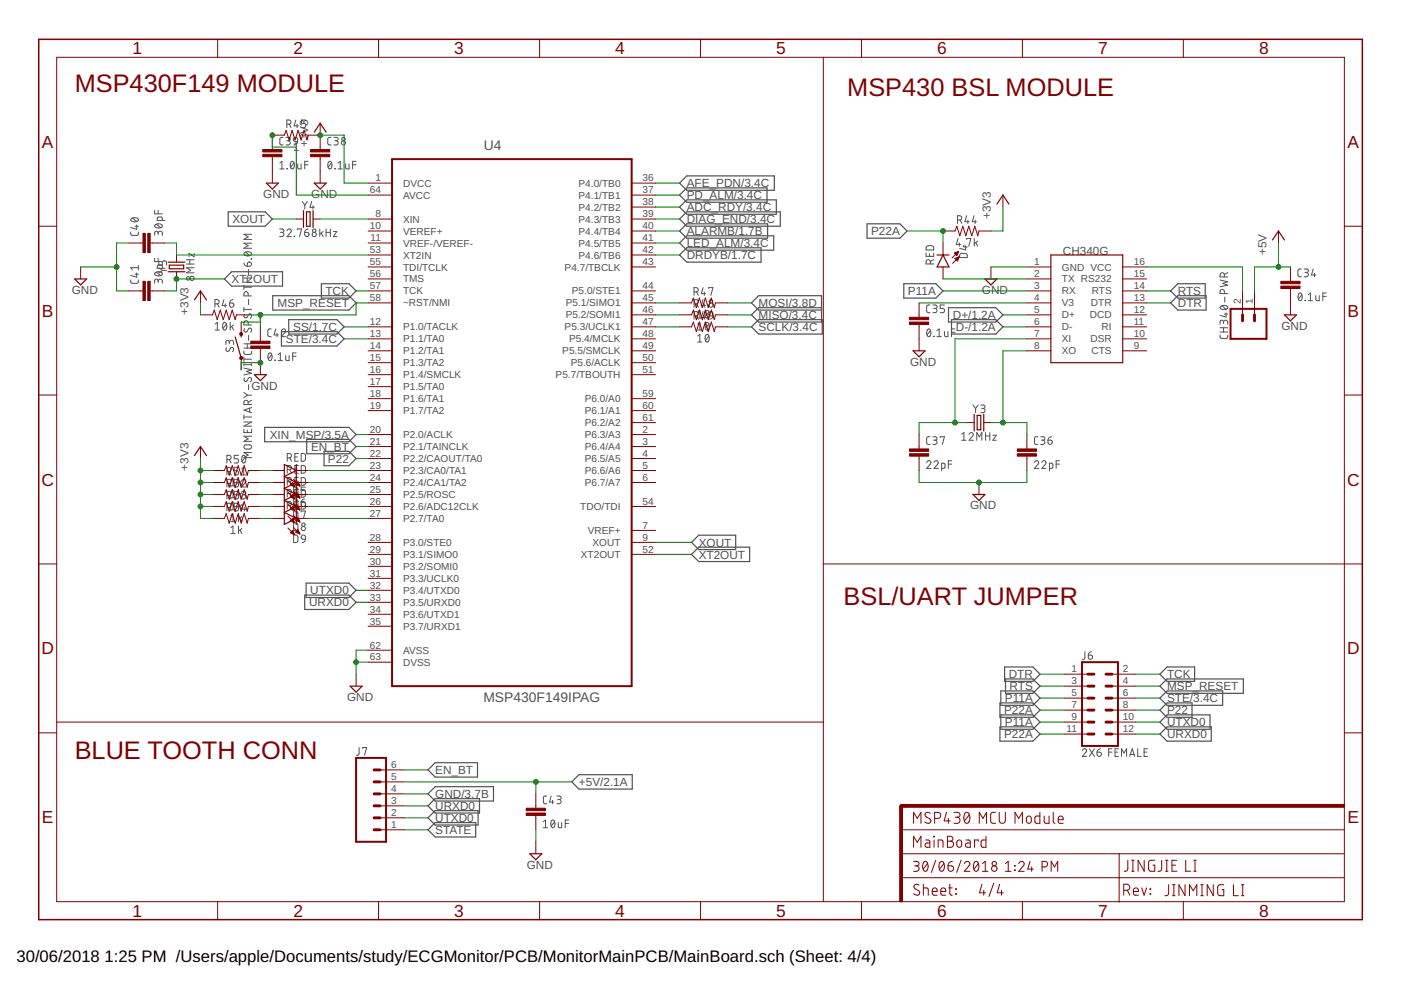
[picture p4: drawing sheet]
<svg xmlns="http://www.w3.org/2000/svg" width="297mm" height="210mm" viewBox="0 0 297 210" stroke-linecap="round" stroke-linejoin="round" font-family="sans-serif">
<g fill="none" stroke="#505050" stroke-width=".21">
<path d="M59.3 35.8h.9M59.3 34.6l.5-.4v1.6M60 29.1h-.4l-.3 .4 .1 1 .2 .2h.4M60.6 29.1h.6a.36 .36 0 0 1 .4 .4 .36 .36 0 0 1-.4 .3h-.4M60.8 26.3h.5a.44 .44 0 0 0 .4-.4 .44 .44 0 0 0-.4-.5h-.5v1.7M60.8 35.7l.1 .1zM61.1 29.8a.44 .44 0 0 1 .5 .5 .44 .44 0 0 1-.5 .4h-.5M61.3 26.3l.4 .8M61.7 34.3l.3-.1a.95 .95 0 0 1 0 1.6 1 1 0 0 1-.3-1.5zM62.3 29.3l.4-.2 .3 .2 .1 .7-.8-.1-.1-.3zM62.3 34.6l-.7 .9M62.4 30.6l.4-.3v1.6"/>
<path d="M62.4 31.9h.9M62.7 25.4l-.3 1.3h.9M63 26.3v.8M63.1 30l-.3 .6-.4 .1M63.1 34.7v1l.3 .1h.4v-1.1M64.6 34.9h.7M64.8 25.4h-.9v.8h.6a.46 .46 0 0 1 .3 .4 .46 .46 0 0 1-.3 .5h-.6M65.3 34.2h-.7v1.6M69.7 34.3l.2-.1a.93 .93 0 0 1 0 1.6 1.02 1.02 0 0 1-.2-1.5zM70.2 29.1h-.5l-.2 .4v1l.2 .2h.5M70.3 34.6l-.7 .9M70.8 29.1h.5a.36 .36 0 0 1 .4 .4 .36 .36 0 0 1-.4 .3h-.3"/>
<path d="M71 35.7l.1 .1zM71.2 29.8a.44 .44 0 0 1 .5 .5 .44 .44 0 0 1-.5 .4h-.4M71.7 35.8h.9M71.7 34.6l.4-.4v1.6M73.3 34.7v1l.3 .1h.4v-1.1M74.8 34.9h.7M75.5 34.2h-.7v1.6M27.7 49.2v.5l.4 .2h1l.2-.2v-.5M27.7 59.4v.5l.4 .2 1-.1 .2-.1v-.5M27.8 46.4a1.02 1.02 0 0 1 1.5 .2 .95 .95 0 0 1-1.6 0zM28.1 46.2l.9 .7M28.6 48h.7"/>
<path d="M28.6 58.1h.7M29 47.7v.9l-1.3-.4M29 57.9v.9l-1.3-.4M29.3 56.7h-1.6l.4 .5M29.3 56.3v.9M32.8 44.6v.7h1.6M32.8 54.8v.7h1.6M32.9 47.6a1.02 1.02 0 0 1 1.5 .3 .97 .97 0 0 1-1.6 0zM32.9 57.8a1.02 1.02 0 0 1 1.5 .3 .97 .97 0 0 1-1.6 0zM33.1 47.5l1 .8M33.1 57.7l1 .7M33.5 49.5a.44 .44 0 0 1 .5-.5 .44 .44 0 0 1 .4 .5v.4"/>
<path d="M33.5 49.7v-.3a.37 .37 0 0 0-.3-.4 .37 .37 0 0 0-.4 .4v.5M33.5 59.6a.44 .44 0 0 1 .5-.4 .44 .44 0 0 1 .4 .4v.5M33.5 59.9v-.4a.37 .37 0 0 0-.3-.3 .37 .37 0 0 0-.4 .3v.6M33.5 44.6v.7M33.5 54.8v.7M33.7 55.3v.9h.7v-.5a.45 .45 0 0 1 .5-.4 .45 .45 0 0 1 .4 .4v.5M33.7 56.8l.8 .5M34.4 46.7v-.5l-.2-.2h-.6l-.2 .2-.1 .5h1.7M34.4 56.9v-.6l-.2-.1h-.6l-.2 .1-.1 .6h1.7M34.5 57.3l-.8 .6M34.5 57.3h.8M39.5 56h1.6"/>
<path d="M39.5 55.1h1.6M40.2 55.1v.9M41.1 56.8h-1.6l.9 .5-.9 .5h1.6M41.1 53.7v.7l-1-.7v.7M51.7 55.7l.3 .6 .4 .2M51.7 59.8h1.6M51.7 58.9h1.6M51.8 53.6a1.02 1.02 0 0 1 1.5 .2 .97 .97 0 0 1-1.6 0zM52.1 53.5l.9 .7M52.4 58.9v.9M52.5 55.7a.46 .46 0 0 1 .8 .1 .46 .46 0 0 1-.4 .7h-.5zM52.7 57.1v1.1"/>
<path d="M53.3 54.9h.1M53.3 51.6h-1.6l.9 .5-.9 .5h1.6M53.3 49.7h-1.6l.9 .5-.9 .6h1.6M59.3 48.5h.5a.37 .37 0 0 1 .4 .4 .37 .37 0 0 1-.4 .4h-.3M59.8 49.3a.44 .44 0 0 1 .4 .4 .44 .44 0 0 1-.4 .5h-.5M60.9 48.9a.44 .44 0 0 1 .6-.3 .44 .44 0 0 1 .1 .7l-.7 .9h.9M62.4 50.1v.1zM63 48.7v-.2h.9l-.4 1.7M64.1 42.7l.5 .8M64.6 49.3h.6a.45 .45 0 0 1 .3 .5 .45 .45 0 0 1-.5 .4 .45 .45 0 0 1-.4-.5zM64.6 43.5v.8M65.2 42.7l-.6 .8"/>
<path d="M65.3 48.5l-.4 .2-.3 .6M66.1 42.7l-.4 1.3h.9M66.4 43.6v.7M67.8 48.5v1.7M68.1 49.4l.4 .8M68.5 49.1l-.7 .5M69.1 49.3h.9M69.1 48.5v1.7M70 48.5v1.7M70.7 49.1h.7l-.7 1.1h.7M196.3 53.6v.8h1.7v-.8M196.5 52.2l.3-.1h.9l.2 .3 .1 .6h-1.7z"/>
<path d="M197.1 53.8v.6M197.3 56v-.5a.46 .46 0 0 0-.5-.4 .46 .46 0 0 0-.5 .4v.5h1.7M198 55.1l-.7 .3M203 46.7h.5a.46 .46 0 0 0 .4-.5 .46 .46 0 0 0-.4-.5h-.5v1.7M203.1 50.6l-.3 1.2h.9M203.4 51.5v.7M203.6 46.7l.3 .7M203.6 53.8l1.2-.1 .2 .3 .1 .6h-1.6zM204.3 52.1l.1 .1zM204.4 52.4h.7M204.7 52.1v.9l-1.2-.4M204.9 45.7l-.3 1.3h.9"/>
<path d="M205 50.8v-.2h.8l-.4 1.6M205.2 46.7v.7M206.5 45.7l-.4 1.3h.9M206.6 50.6v1.6M206.8 46.7v.7M206.9 51.4l.4 .8M207.3 51.1l-.7 .6M258.7 59.4l1.6 .3-1.1 .4 1.1 .4-1.6 .3M259.6 58.7v-.4a.46 .46 0 0 0-.5-.5 .46 .46 0 0 0-.4 .5v.4h1.6M260.3 57.8l-.7 .4M275.9 57l-.5 .1-.2 .3v1.1l.2 .2h.5M276.5 57h.6a.36 .36 0 0 1 .3 .4 .36 .36 0 0 1-.3 .4h-.4"/>
<path d="M276.9 57.8a.46 .46 0 0 1 .5 .4 .46 .46 0 0 1-.5 .5h-.4M278.4 57l-.3 1.3h.9M278.7 58v.7M45.6 64.4h.4a.46 .46 0 0 0 .5-.4 .46 .46 0 0 0-.5-.5h-.4v1.7M45.6 68.7l.5-.4v1.7M45.6 70h.9M46.1 64.4l.4 .8M47.4 68.5l.2-.2a.97 .97 0 0 1 0 1.7 1.02 1.02 0 0 1-.2-1.5zM47.5 63.5l-.4 1.3h.9M47.8 64.4v.8M48 68.7l-.7 .9M48 73.7l-.1 .2a.38 .38 0 0 0 .2 .6 .38 .38 0 0 0 .5-.2l.3-.5a.41 .41 0 0 1 .6 0 .41 .41 0 0 1-.1 .6l-.1 .2"/>
<path d="M48.6 72.6a.46 .46 0 0 1 .5-.4 .46 .46 0 0 1 .4 .4v.4M48.6 72.9v-.4a.36 .36 0 0 0-.3-.3 .36 .36 0 0 0-.4 .3v.5M48.7 64.2h.5a.45 .45 0 0 1 .4 .5 .45 .45 0 0 1-.5 .4 .45 .45 0 0 1-.4-.4zM48.8 68.3v1.7M49.1 69.2l.4 .8M49.4 63.5l-.6 .3-.1 .4M49.5 68.9l-.7 .5M51.7 74.4l.1 .6 .3 .2 1-.1 .2-.1v-.6M51.7 60.5v.9M51.7 65.2v.8M51.7 75.7v.9M51.7 77.1v.4"/>
<path d="M51.7 78l1.6 .4-1 .4 1 .3-1.6 .4M51.7 77.3h1.6M51.7 76.2h1.6M51.7 73.8h1.6M51.7 72.9h1.6M51.7 65.6h1.6M51.7 60.9h1.6M51.9 69.7l-.1 .1a.38 .38 0 0 0 .1 .6 .38 .38 0 0 0 .5-.1l.3-.6a.44 .44 0 0 1 .7 .1 .44 .44 0 0 1-.3 .7M51.9 66.6l-.1 .2a.38 .38 0 0 0 .1 .5 .38 .38 0 0 0 .5-.1l.3-.5a.4 .4 0 0 1 .6 0 .4 .4 0 0 1-.1 .6l-.1 .2M52.4 72.9v.9M52.6 68.9v-.5a.46 .46 0 0 0-.4-.4 .46 .46 0 0 0-.5 .4v.5h1.6M52.6 62.7v-.4a.46 .46 0 0 0-.4-.5 .46 .46 0 0 0-.5 .5v.4h1.6"/>
<path d="M52.7 63.5v1.1M52.7 71.1v1.1M53.3 77.1v.4M57 74.9l.1-.1a.8 .8 0 0 1 .7 .6 .8 .8 0 0 1-.2 .8l-.2 .2a.8 .8 0 0 1-.7-.5 .8 .8 0 0 1 .2-.8zM57.5 69.7l-.5 .1-.2 .3v1l.2 .3h.5M57.6 75.2l-.7 .9M58.3 76.4l.1 .1zM58.5 69.7l-.4 1.3h.9M58.7 70.7v.7M59 76.5h.9M59 75.2l.4-.4v1.7M59.7 70.1a.44 .44 0 0 1 .6-.3 .44 .44 0 0 1 .1 .7l-.7 .9h.9"/>
<path d="M60.6 75.4v.9l.3 .2h.4v-1.1M62.1 75.5h.7M62.8 74.8h-.7v1.7M147.2 61.9h.4a.46 .46 0 0 0 .5-.5 .46 .46 0 0 0-.5-.4h-.4v1.6M147.2 64.4h.4a.46 .46 0 0 0 .5-.4 .46 .46 0 0 0-.5-.5h-.4v1.7M147.2 67h.4a.46 .46 0 0 0 .5-.5 .46 .46 0 0 0-.5-.4h-.4v1.6M147.7 61.9l.4 .7M147.7 64.4l.4 .8M147.7 67l.4 .7M147.9 70h.9M147.9 66.2l.5-.4v1.6M147.9 68.7l.5-.4v1.7"/>
<path d="M147.9 71.2l.5-.3v1.6M147.9 67.4h.9M147.9 72.5h.9M149.1 63.5l-.4 1.3h.9M149.1 61l-.4 1.3h.9M149.1 66.1l-.4 1.2h.9M149.3 61.9v.7M149.3 64.4v.8M149.3 67v.7M149.7 65.9l.2-.1a.97 .97 0 0 1 0 1.6 1.02 1.02 0 0 1-.2-1.5zM149.7 68.5l.2-.2a.97 .97 0 0 1 0 1.7 1.02 1.02 0 0 1-.2-1.5zM149.7 71l.2-.1a.97 .97 0 0 1 0 1.6 1.02 1.02 0 0 1-.2-1.5z"/>
<path d="M150.3 61.2v-.2h.9l-.5 1.6M150.3 66.2l-.7 .9M150.3 68.7l-.7 .9M150.3 71.2l-.7 1M150.4 66.2l.3-.1 .3 .1 .2 .8-.8-.1-.1-.4zM151.2 67l-.2 .4-.5 .3M196.7 69.8l.2-.1a.95 .95 0 0 1 0 1.7 1.04 1.04 0 0 1-.2-1.6zM197.2 64.7h-.5l-.2 .3v1.1l.2 .2h.5M197.3 70.1l-.7 .9M197.8 64.7h.5a.36 .36 0 0 1 .4 .3 .36 .36 0 0 1-.4 .4h-.3M198 71.3l.1 .1zM198.2 65.4a.46 .46 0 0 1 .5 .4 .46 .46 0 0 1-.5 .5h-.4"/>
<path d="M198.6 71.4h1M198.6 70.1l.5-.4v1.7M200.2 64.7h-.9v.7h.6a.46 .46 0 0 1 .3 .4 .46 .46 0 0 1-.3 .5h-.6M200.3 70.3v.9l.2 .2h.5v-1.1M201.7 70.5h.8M202.5 69.7h-.8v1.7M258.7 71l.1 .6 .3 .2 1-.1 .2-.2v-.5M258.7 70.4h1.6M258.7 69.5h1.6M258.8 65a1 1 0 0 1 1.5 .2 .97 .97 0 0 1-1.6 0zM259.1 64.8l.8 .8M259.4 68.3a.44 .44 0 0 1 .5-.4 .44 .44 0 0 1 .4 .4v.5"/>
<path d="M259.4 68.6v-.4a.37 .37 0 0 0-.4-.3 .37 .37 0 0 0-.3 .3v.6M259.4 69.5v.9M259.6 62.3v-.5a.46 .46 0 0 0-.5-.5 .46 .46 0 0 0-.4 .5v.5h1.6M259.6 66.6h.7M259.7 63v1.1M259.9 66.3v.9l-1.2-.3M275.4 62.2l.3-.1a.97 .97 0 0 1 0 1.7 1.02 1.02 0 0 1-.3-1.6zM276 62.5l-.7 .9M276.7 63.7l.1 .1zM277.4 63.8h.9M277.4 62.5l.4-.4v1.7M279 62.7v.9l.3 .2h.4v-1.1"/>
<path d="M280.5 62.8h.7M281.2 62.1h-.7v1.7M48.1 97.5h.5a.46 .46 0 0 0 .4-.5 .46 .46 0 0 0-.4-.5h-.5v1.7M48.1 100h.5a.44 .44 0 0 0 .4-.5 .44 .44 0 0 0-.4-.4h-.5v1.6M48.6 97.5l.4 .7M48.6 100l.4 .7M50.6 96.5h-.9v.8h.5a.46 .46 0 0 1 .4 .4 .46 .46 0 0 1-.4 .5h-.5M50.6 99.1h-.9v.7h.5a.46 .46 0 0 1 .4 .5 .46 .46 0 0 1-.4 .4h-.5M51.2 99.4l.5-.3v1.6M51.4 96.6h.1a.8 .8 0 0 1 .7 .5 .8 .8 0 0 1-.2 .8l-.3 .3a1.06 1.06 0 0 1-.3-1.6zM51.7 91v.7h1.6v-.7M51.7 87.9v1"/>
<path d="M51.7 89.5h1.6l-1.6 .9h1.6M51.7 88.4h1.6M51.7 83.2l.8 .6M51.8 94.4l1.1-.1a.44 .44 0 0 1 .4 .5 .44 .44 0 0 1-.4 .4l-1.1-.1-.1-.3zM51.9 80.1l-.2 .4 .4 .4 .2-.1 .4-.6a.38 .38 0 0 1 .5-.1 .38 .38 0 0 1 .1 .5l-.2 .3M52 96.9l-.7 .9M52.4 91.2v.5M52.5 83.8l-.8 .5M52.5 83.8h.8M52.6 85.8v-.5a.46 .46 0 0 0-.4-.4 .46 .46 0 0 0-.5 .4v.5h1.6M52.7 81.6v1.1M52.9 86.6v.8"/>
<path d="M53.3 95.9h-1.6l.9 .6-.9 .5h1.6M53.3 92.5h-1.6l.9 .5-.9 .6h1.6M53.3 86.4l-1.6 .6 1.6 .5M53.3 84.9l-.7 .3M60.9 97.1h.5a.46 .46 0 0 0 .4-.5 .46 .46 0 0 0-.4-.4h-.5v1.6M60.9 99.6h.5a.44 .44 0 0 0 .4-.5 .44 .44 0 0 0-.4-.4h-.5v1.6M61.4 97.1l.4 .7M61.4 99.6l.4 .7M62.5 96.9h.6M62.5 99.4h.6M63.2 96.2h-.7v1.6h.7M63.2 98.7h-.7v1.6h.7"/>
<path d="M63.9 96.2h.6l.2 .2 .1 .9-.3 .4-.6 .1zM63.9 98.7h.6l.2 .3 .1 .9-.3 .4h-.6zM196.5 98a.44 .44 0 0 1 .6-.3 .44 .44 0 0 1 .1 .7l-.7 .9h.9M197.2 92.6h-.5l-.2 .4v1l.3 .2h.4M197.8 92.6h.5a.36 .36 0 0 1 .4 .4 .36 .36 0 0 1-.4 .3h-.3M198 98a.44 .44 0 0 1 .7-.3 .44 .44 0 0 1 .1 .7l-.8 .9h.9M198.2 93.3a.46 .46 0 0 1 .5 .5 .46 .46 0 0 1-.5 .4h-.4M199.3 92.8v-.2h.9l-.4 1.6M199.6 99.3h.6l.1-.2-.1-.8-.6-.1v1.6M201.1 98.4h.7M201.8 97.7h-.7v1.6M203.9 92.1l.5-.4v1.6"/>
<path d="M203.9 93.3h.9M205.5 92.1a.44 .44 0 0 1 .6-.4 .44 .44 0 0 1 .1 .7l-.7 .9h.9M206.3 85.9l.5 .7M206.8 86.6v.9M207.1 93.3v-1.6l.5 .9 .6-.9v1.6M207.4 85.9l-.6 .7M207.9 85.9h.6a.36 .36 0 0 1 .4 .3 .36 .36 0 0 1-.4 .4h-.4M208.4 86.6a.46 .46 0 0 1 .5 .4 .46 .46 0 0 1-.5 .5h-.5M209 91.7v1.6M209 92.4h.9M209.9 91.7v1.6M210.5 92.3h.7l-.7 1h.7"/>
<path d="M219.3 98a.44 .44 0 0 1 .7-.3 .44 .44 0 0 1 .1 .7l-.8 .9h.9M220 92.6h-.5l-.2 .4 .1 1 .1 .2h.5M220.6 92.6h.6a.36 .36 0 0 1 .3 .4 .36 .36 0 0 1-.3 .3h-.4M220.9 98a.44 .44 0 0 1 .6-.3 .44 .44 0 0 1 .2 .7l-.8 .9h.9M221.1 93.3a.46 .46 0 0 1 .4 .5 .46 .46 0 0 1-.4 .4h-.5M222.2 93.3h.5a.45 .45 0 0 1 .4 .5 .45 .45 0 0 1-.5 .4 .45 .45 0 0 1-.4-.4zM222.5 99.3h.6l.1-.2v-.6l-.1-.2-.6-.1v1.6M222.9 92.6l-.4 .1-.3 .6M223.9 98.4h.7M224.6 97.7h-.7v1.6M48.1 102.5h.5a.44 .44 0 0 0 .4-.4 .44 .44 0 0 0-.4-.5h-.5v1.7M48.1 105.1h.5a.44 .44 0 0 0 .4-.5 .44 .44 0 0 0-.4-.4h-.5v1.6"/>
<path d="M48.1 107.6h.5a.44 .44 0 0 0 .4-.5 .44 .44 0 0 0-.4-.4h-.5v1.6M48.6 102.5l.4 .8M48.6 105.1l.4 .7M48.6 107.6l.4 .7M48.9 101.7l.5-.3v1.6M48.9 104.3l.5-.4v1.6M48.9 106.8l.5-.4v1.7M48.9 109.3l.5-.3v1.6M48.9 111.9l.5-.4v1.6M48.9 103h.9M48.9 105.5h.9M48.9 108.1h.9"/>
<path d="M48.9 110.6h.9M48.9 113.1h.9M50.6 102.9l-.3 .3-.6 .1M50.6 101.6h-.9v.7l.6 .1 .3 .3M50.6 105.4l-.3 .3-.6 .1M50.6 104.2h-.9v.7h.6l.3 .3M50.6 107.9l-.3 .4h-.6M50.6 106.7h-.9v.7h.6l.3 .4M50.6 101.4v1.6M50.6 103.9v1.6M50.6 106.4v1.7M50.6 109v1.6"/>
<path d="M50.6 111.5v1.6M50.9 102.2l.4 .8M50.9 104.8l.4 .7M50.9 107.3l.4 .8M50.9 109.8l.4 .8M50.9 112.4l.4 .7M51.2 102a.44 .44 0 0 1 .7-.4 .44 .44 0 0 1 .1 .7l-.8 1h.9M51.2 104.2h.6a.36 .36 0 0 1 .3 .3 .36 .36 0 0 1-.3 .4h-.4M51.2 100.7h.9M51.3 101.9l-.7 .5M51.3 104.4l-.7 .6M51.3 107l-.7 .5"/>
<path d="M51.3 109.5l-.7 .6M51.3 112.1l-.7 .5M51.6 106.7l-.4 1.2h.9M51.7 104.9a.46 .46 0 0 1 .4 .4 .46 .46 0 0 1-.4 .5h-.5M51.9 107.6v.7M60.9 102.1h.5a.44 .44 0 0 0 .4-.4 .44 .44 0 0 0-.4-.5h-.5v1.7M60.9 104.7h.5a.44 .44 0 0 0 .4-.5 .44 .44 0 0 0-.4-.4h-.5v1.6M60.9 107.2h.5a.44 .44 0 0 0 .4-.4 .44 .44 0 0 0-.4-.5h-.5v1.6M61.4 102.1l.4 .8M61.4 104.7l.4 .7M61.4 107.2l.4 .7M62.3 103.3h.6l.2 .2 .1 .9-.3 .5h-.6z"/>
<path d="M62.3 105.8h.6l.2 .3 .1 .9-.3 .4h-.6zM62.3 108.4h.6l.2 .2 .1 .9-.3 .4-.6 .1zM62.3 110.9h.6l.2 .3 .1 .9-.3 .4h-.6zM62.3 113.4l.6 .1 .2 .2 .1 .9-.3 .4h-.6zM62.5 102h.6M62.5 104.5h.6M62.5 107h.6M63.2 101.2h-.7v1.7h.7M63.2 103.8h-.7v1.6h.7M63.2 106.3h-.7v1.6h.7M63.9 101.2l.6 .1 .2 .2 .1 .9-.3 .4-.6 .1zM63.9 106.3h.6l.2 .3 .1 .9-.3 .4h-.6z"/>
<path d="M63.9 104h.6l.3 .4M63.9 107a.46 .46 0 0 0 .4 .4 .46 .46 0 0 0 .5-.4M63.9 108.5v-.1h.9l-.5 1.6M64 113.6l.3-.2 .3 .2 .2 .7-.8-.1-.1-.3zM64.6 105.8l-.4 .1-.3 .6 .6 .1 .3 .3M64.8 103.3h-.9v2.1h.6l.3-.5-.1-.8-.2-.3h-.6M64.8 104.5l-.3 .4h-.6M64.8 114.3l-.3 .6-.4 .1M230 138.2v1.4l-.5 .2M230.7 138.9h.6a.45 .45 0 0 1 .3 .5 .45 .45 0 0 1-.4 .4 .45 .45 0 0 1-.5-.4zM231.5 138.2l-.6 .3-.2 .4M76.1 158.5v1.4l-.2 .2h-.3"/>
<path d="M76.8 158.7v-.2h.9l-.4 1.6M229.5 159.1a.44 .44 0 0 1 .6-.3 .44 .44 0 0 1 .2 .7l-.8 .9h.9M230.9 158.7l1.2 1.7M232.1 158.7l-1.2 1.7M232.6 159.5h.6a.45 .45 0 0 1 .3 .5 .45 .45 0 0 1-.5 .4 .45 .45 0 0 1-.4-.5zM233.3 158.7l-.4 .2-.3 .6M235.1 159.5h.7M235.8 158.7h-.7v1.7M236.4 159.5h.6M237.1 158.7h-.7v1.7h.7M239.6 160h.9M241.2 158.7v1.7h.7"/>
<path d="M242.6 159.5h.5M243.3 158.7h-.7v1.7h.7M115.2 174.2l.5-.3v1.6M115.2 175.5h.9M115.9 168.8h-.5l-.2 .3v1.1l.2 .2h.5M116.9 168.8l-.4 1.3h.9M117 174l.2-.1a.97 .97 0 0 1 0 1.6 1.03 1.03 0 0 1-.2-1.5zM117.1 169.7v.7M117.6 174.2l-.7 .9M118.1 168.8h.5a.36 .36 0 0 1 .4 .3 .36 .36 0 0 1-.4 .4h-.3M118.4 174.4v.9l.2 .2h.5v-1.1M118.5 169.5a.46 .46 0 0 1 .5 .5 .46 .46 0 0 1-.5 .4h-.4"/>
<path d="M119.8 174.6h.8M120.6 173.9h-.8v1.6M237.8 160.4v-1.7l.5 1 .6-1v1.7M239.5 160.4l.6-1.7 .5 1.7"/>
<circle cx="72.8" cy="30.3" r=".45"/>
<circle cx="72.8" cy="29.5" r=".36"/>
<circle cx="39.9" cy="59" r=".36"/>
<circle cx="40.7" cy="59" r=".46"/>
<circle cx="66.6" cy="49.7" r=".46"/>
<circle cx="66.6" cy="48.9" r=".37"/>
<circle cx="150.7" cy="63.9" r=".35"/>
<circle cx="150.7" cy="64.7" r=".46"/>
<circle cx="64.3" cy="112" r=".45"/>
<circle cx="64.3" cy="111.2" r=".36"/>
</g>
<g fill="none" stroke="#505050" stroke-width=".25">
<path d="M144.1 38.8l1.5-1.5h18.6v3h-18.6zM47.6 59.1l1.5-1.5h10.8v3.1h-10.8zM48.4 44.9h7.8l1.5 1.5-1.5 1.6h-7.8zM144.1 54.1l1.5-1.6h15.8v3.1h-15.8zM144.1 41.4l1.5-1.6h17v3.1h-17zM144.1 43.9l1.5-1.5h19v3h-19zM145.6 50h18.4v3h-18.4l-1.5-1.5zM145.6 47.5h17.2v3h-17.2l-1.5-1.5zM145.6 44.9h19.8v3.1h-19.8l-1.5-1.6zM183.8 47.5h7l1.5 1.5-1.5 1.5h-7zM57.8 62.7h16.2l1.5 1.5-1.5 1.5h-16.2zM59.7 70.3h11.7l1.6 1.5-1.6 1.6h-11.7z"/>
<path d="M61.2 67.8h10.2l1.6 1.5-1.6 1.5h-10.2zM68.1 60.2h5.9l1.5 1.5-1.5 1.5h-5.9zM160.8 67.8h13.5v3h-13.5l-1.5-1.5zM174.2 65.2h-13.4l-1.5 1.6 1.5 1.5h13.4v-5.6h-13.4l-1.5 1.5 1.5 1.5h13.4M191.6 60.2h6.8l1.5 1.5-1.5 1.5h-6.8zM201.1 65.2h10l1.5 1.6-1.5 1.5h-10zM201.7 67.8h9.4l1.5 1.5-1.5 1.5h-9.4zM248.2 61.7l1.5-1.5h5.8v3h-5.8zM249.7 62.7h6v3h-6l-1.5-1.5zM56.1 90.6h17.9l1.5 1.5-1.5 1.6h-17.9zM65 93.2h9l1.5 1.5-1.5 1.5h-9zM68.7 95.7h5.3l1.5 1.5-1.5 1.5h-5.3z"/>
<path d="M146.6 115l1.5-1.5h7.9v3h-7.9zM146.6 117.5l1.5-1.5h10.8v3.1h-10.8zM64.6 126.2h9.4l1.5 1.5-1.5 1.5h-9.4zM64.9 123.6h9.1l1.5 1.6-1.5 1.5h-9.1zM212 154.1h7l1.5 1.5-1.5 1.5h-7zM212 149h7l1.5 1.6-1.5 1.5h-7zM212.2 146.5h6.8l1.5 1.5-1.5 1.5h-6.8zM212.2 151.6h6.8l1.5 1.5-1.5 1.5h-6.8zM213 141.4h6l1.5 1.5-1.5 1.6h-6zM213.2 144h5.8l1.5 1.5-1.5 1.5h-5.8zM245.9 148l1.5-1.5h11.8v3h-11.8zM245.9 142.9l1.5-1.5h5.9v3.1h-5.9z"/>
<path d="M245.9 155.6l1.5-1.5h9.4v3h-9.4zM247.4 151.6h9.1v3h-9.1l-1.5-1.5zM247.4 149h5.3v3.1h-5.3l-1.5-1.5zM247.4 144h16.2v3h-16.2l-1.5-1.5zM92.3 166.8h12.3v3h-12.3l-1.6-1.5zM92.3 169.3h9.4v3.1h-9.4l-1.6-1.5zM92.3 171.9h9.1v3h-9.1l-1.6-1.5zM92.3 161.7h8.9v3.1h-8.9l-1.6-1.6zM92.3 174.4h8.6v3.1h-8.6l-1.6-1.6zM122.7 164.3h11.3v3h-11.3l-1.5-1.5z"/>
</g>
<g fill="none" stroke="#800000" stroke-width=".21">
<path d="M12 12.1h273v179.1h-273zM46.1 8.3v3.8M80.3 8.3v3.8M114.4 8.3v3.8M148.5 8.3v3.8M174.6 12.1v179.1M182.6 8.3v3.8M216.8 8.3v3.8M250.9 8.3v3.8M57.7 33.2v5.6M67.9 26.1v5.6M67.9 33.2v5.6"/>
<path d="M67.9 28.7h-2.5l-.3 1-.6-2.1-.7 2.1-.6-2.1-.6 2.1-.7-2.1-.6 2.1-.6-2.1-.4 1.1h-2.6v3M78 38.8h5.1M133.9 38.8h5.1M8.2 48h3.8M17.1 56.6v2.5M27.3 51.5h3M31.8 51.5h3.1M37.4 54.1v1.5M37.4 57.6v1.5M62.8 46.4h1.5M66.4 46.4h1.5M78 41.4h5.1"/>
<path d="M78 46.4h5.1M78 49h5.1M78 51.5h5.1M78 54.1h5.1M78 56.6h5.1M78 59.1h5.1M133.9 41.4h5.1M133.9 46.4h5.1M133.9 49h5.1M133.9 51.5h5.1M133.9 54.1h5.1M133.9 56.6h5.1"/>
<path d="M133.9 43.9h5.1M199.9 49h2.6l.4-1 .6 2 .6-2 .7 2 .6-2 .6 2 .7-2 .6 2 .3-1h2.5M199.9 51.5v2.6M199.9 56.6v2.5M202.4 53.7l.5 .5M202.4 53.7h.7M202.5 54.8l.9-.4-.4 .9zM202.5 53.8h.5M202.6 54.9h.6M202.6 54.8h.6M202.6 53.6h.5M202.6 53.9h.4"/>
<path d="M202.7 55h.4M202.7 54.1h.2M202.8 55.1h.3M202.9 54.7h.4M202.9 54.2h.1M202.9 53.4h.3M202.9 55.3h.1M203.1 54.5h.2M203.2 53.3h.1M203.2 53.3l-1.4 1.4M203.2 53.3l-.3 .9M203.2 53.3l-.8 .4"/>
<path d="M203.4 54.4l-1.4 1.4M210.1 56.6v2.5M212.6 41.4v2.5M217.7 56.6h5.1M217.7 59.1h5.1M238 56.6h5.1M238 59.1h5.1M271.1 49v2.5M273.6 56.6v3M285 48h3.8M27.3 61.7h3M31.8 61.7h3.1"/>
<path d="M42.5 66.8h2.5l.4-1.1 .7 2.1 .6-2.1 .6 2.1 .7-2.1 .6 2.1 .6-2.1 .7 2.1 .2-1h2.6M42.5 61.7v2.5M51.1 68.3v2.5M51.1 75.9v2.5M55.2 69.3v3M55.2 73.9v5.5M78 61.7h5.1M78 64.2h5.1M78 69.3h5.1M78 71.8h5.1M78 74.4h5.1M78 76.9h5.1"/>
<path d="M78 79.4h5.1M133.9 61.7h5.1M133.9 64.2h5.1M133.9 69.3h5.1M133.9 71.8h5.1M133.9 74.4h5.1M133.9 76.9h5.1M133.9 79.4h5.1M133.9 66.8h5.1M144.1 64.2h2.5l.4-1 .6 2 .7-2 .6 2 .6-2 .7 2 .6-2 .6 2 .3-1h2.5M144.1 69.3h2.5l.4-1 .6 2 .7-2 .6 2 .6-2 .7 2 .6-2 .6 2 .3-1h2.5M144.1 66.8h2.5l.4-1.1 .6 2.1 .7-2.1 .6 2.1 .6-2.1 .7 2.1 .6-2.1 .6 2.1 .3-1h2.5"/>
<path d="M194.9 64.2v3.1M194.9 68.8v5.6M217.7 61.7h5.1M217.7 64.2h5.1M217.7 69.3h5.1M217.7 71.8h5.1M217.7 74.4h5.1M217.7 66.8h5.1M238 61.7h5.1M238 64.2h5.1M238 69.3h5.1M238 71.8h5.1"/>
<path d="M238 74.4h5.1M238 66.8h5.1M263.4 61.7v5.1M266 61.7v5.1M273.6 61.2v5.6M8.2 83.8h3.8M42.5 94.7v2.5M45 99.8h2.6l.4-1.1 .6 2.1 .6-2.1 .7 2.1 .6-2.1 .6 2.1 .7-2.1 .6 2.1 .3-1h2.5M57.7 99.8h2.6M62.8 99.8h2.6M78 82h5.1M78 84.5h5.1"/>
<path d="M78 87.1h5.1M78 92.1h5.1M78 94.7h5.1M78 97.2h5.1M78 99.8h5.1M133.9 84.5h5.1M133.9 87.1h5.1M133.9 92.1h5.1M133.9 94.7h5.1M133.9 97.2h5.1M133.9 99.8h5.1M133.9 89.6h5.1"/>
<path d="M194.9 92.1v3.1M194.9 96.7v3.1M205 89.6h1.5M208.6 89.6h1.5M217.7 92.1v3.1M217.7 96.7v3.1M285 83.8h3.8M8.2 119.6h3.8M45 102.3h2.6l.4-1 .6 2 .6-2 .7 2 .6-2 .6 2 .7-2 .6 2 .3-1h2.5M45 104.8h2.6l.4-1 .6 2.1 .6-2.1 .7 2.1 .6-2.1 .6 2.1 .7-2.1 .6 2.1 .3-1.1h2.5M45 107.4h2.6l.4-1 .6 2 .6-2 .7 2 .6-2 .6 2 .7-2 .6 2 .3-1h2.5M45 109.9h2.6l.4-1 .6 2 .6-2 .7 2 .6-2 .6 2 .7-2 .6 2 .3-1h2.5"/>
<path d="M57.7 102.3h2.6M57.7 104.8h2.6M57.7 107.4h2.6M57.7 109.9h2.6M61 101.8l1.4 1.4M61 104.3l1.4 1.4M61 106.9l1.4 1.4M61 109.4l1.4 1.4M61 112l1.4 1.3M61.6 102.8l.5-.5 .3 .9zM61.6 105.3l.5-.5 .3 .9zM61.6 107.9l.5-.5 .3 .9z"/>
<path d="M61.6 110.4l.5-.5 .3 .9zM61.6 113l.5-.5 .3 .8zM61.6 102.8h.7M61.6 105.3h.7M61.6 107.8h.7M61.6 110.4h.7M61.6 112.9h.7M61.7 102.7h.5M61.7 105.2h.5M61.7 107.7h.5M61.7 110.3h.5M61.7 113h.6"/>
<path d="M61.7 108h.6M61.7 110.5h.6M61.7 112.8h.5M61.7 105.4h.6M61.8 102.9h.5M61.8 102.6h.3M61.8 105.1h.3M61.8 107.6h.3M61.8 110.1h.3M61.8 112.7h.3M61.9 102.4h.2M61.9 104.9h.2"/>
<path d="M62 107.5h.1M62 110h.1M62 112.5h.1M62 113.2h.4M62 110.6h.4M62 105.6h.4M62 108.1h.4M62 103h.4M62.2 101.7l1.4 1.4M62.2 104.2l1.4 1.4M62.2 106.7l1.4 1.4M62.2 109.3l1.4 1.4"/>
<path d="M62.2 111.8l1.4 1.4M62.3 110.7h.1M62.3 113.3h.1M62.3 108.2h.1M62.3 103.1h.1M62.3 105.7h.1M62.7 102.7l.9 .4M62.7 105.2l.9 .4M62.7 105.2l.5-.5 .4 .9M62.7 107.8l.9 .3M62.7 107.8l.5-.5 .4 .8M62.7 110.3l.5-.5 .4 .9z"/>
<path d="M62.7 112.8l.5-.5 .4 .9zM62.7 102.7h.7M62.7 105.2h.7M62.7 107.7h.7M62.7 110.3h.7M62.7 112.8h.7M62.8 102.3h2.6M62.8 104.8h2.6M62.8 107.4h2.6M62.8 109.9h2.6M62.8 102.6h.6M62.8 105.1h.6"/>
<path d="M62.8 107.6h.6M62.8 110.1h.6M62.8 112.7h.5M62.9 110.4h.5M62.9 112.9h.5M62.9 107.8h.6M62.9 105.3h.6M62.9 102.8h.6M62.9 102.4h.4M62.9 104.9h.4M63 107.5h.3M63 110h.3"/>
<path d="M63 112.5h.3M63.1 107.4h.1M63.1 109.9h.1M63.1 112.4h.1M63.1 113h.4M63.2 108h.3M63.2 110.5h.3M63.2 102.2h.1M63.2 105.4h.3M63.2 102.9h.3M63.2 102.2l-.5 .5M63.2 102.2l.4 .9"/>
<path d="M63.4 113.2h.1M63.4 110.6h.1M63.5 105.6h.1M63.5 108.1h.1M63.5 103h.1M78 102.3h5.1M78 104.8h5.1M78 107.4h5.1M78 109.9h5.1M78 115h5.1M78 117.5h5.1M133.9 102.3h5.1"/>
<path d="M133.9 107.4h5.1M133.9 115h5.1M133.9 117.5h5.1M133.9 112.5h5.1M174.6 119.6h114.2M207.6 102.3v2.5M78 120.1h5.1M78 122.6h5.1M78 125.2h5.1M78 127.7h5.1M78 130.2h5.1M78 132.8h5.1"/>
<path d="M78 137.9h5.1M8.2 155.4h3.8M12 153.1h162.6M75.5 142.9v2.6M78 140.4h5.1M225.6 153.1h5.1M225.6 150.6h5.1M225.6 148h5.1M225.6 145.5h5.1M225.6 142.9h5.1M225.6 155.6h5.1M235.8 153.1h5"/>
<path d="M235.8 150.6h5M235.8 148h5M235.8 145.5h5M235.8 142.9h5M235.8 155.6h5M285 155.4h3.8M80.6 175.9h5.1M80.6 173.4h5.1M80.6 170.9h5.1M80.6 168.3h5.1M80.6 165.8h5.1M80.6 163.2h5.1"/>
<path d="M113.6 168.3v3.1M113.6 172.9v3M113.6 178.5v2.5M191.1 175.9h93.9M193.7 174.6v-2.4l.8 1.3 .8-1.3v2.4M193.7 179.6v-2.3l.8 1.3 .8-1.3v2.3M196.2 178.1h.7l.2 .2v1.3h-.5a.46 .46 0 0 1-.5-.4 .46 .46 0 0 1 .5-.5h.5M197.2 172.4a.58 .58 0 0 0-.8-.1 .58 .58 0 0 0 0 .9l.7 .4a.59 .59 0 0 1 .1 .9 .59 .59 0 0 1-.9-.1l-.2-.2M198 177.3l.1 .1zM198 178.1v1.5M198.2 173.5h.6a.65 .65 0 0 0 .7-.6 .65 .65 0 0 0-.7-.7h-.6v2.4M198.9 179.6v-1.5l.9 .1 .1 1.4"/>
<path d="M200.7 172.2l-.5 1.9h1.3M200.9 177.3h.6a.52 .52 0 0 1 .5 .5 .52 .52 0 0 1-.5 .6 .65 .65 0 0 1 .7 .6 .65 .65 0 0 1-.7 .6h-.6zM200.9 178.4h.6M201.1 173.5v1.1M202.2 172.2h.8a.52 .52 0 0 1 .5 .6 .52 .52 0 0 1-.5 .5h-.5M202.9 173.3a.65 .65 0 0 1 .6 .6 .65 .65 0 0 1-.6 .7h-.7M203 178.3l.5-.2a.92 .92 0 0 1 .1 1.5h-.3l-.3-.1-.1-.4zM204.6 172.4a.55 .55 0 0 1 .6-.1 .55 .55 0 0 1 .3 .5 1.32 1.32 0 0 1-.5 1.8 1.44 1.44 0 0 1-.4-2.2zM204.8 178.1h.7l.2 .4v1.1h-.6a.46 .46 0 0 1-.4-.4 .46 .46 0 0 1 .4-.5h.6M205.5 172.8l-1 1.3M207.4 178.4v-.3h-.8v1.5M207.6 174.6v-2.4l.8 1.3 .8-1.3v2.4"/>
<path d="M209 177.3v2.3h-.7l-.3-.3v-1l.3-.2h.7M211.1 172.2h-.5a.51 .51 0 0 0-.6 .6l.1 1.4 .3 .3 .7 .1M211.9 172.2v1.7a.65 .65 0 0 0 .6 .7 .65 .65 0 0 0 .6-.7v-1.7M215.2 174.6v-2.4l.8 1.3 .8-1.3v2.4M217.7 173.2l.5-.2a.92 .92 0 0 1 .2 1.5l-.4 .1-.3-.2-.1-.3zM220.5 172.2v2.4l-.8-.1-.3-.3 .1-1 .2-.2h.8M221.4 173v1.3l.4 .3h.6v-1.6M223.3 172.2v2.1l.4 .3M224.4 173.8h1a.55 .55 0 0 0-.3-.8 .55 .55 0 0 0-.7 .5l.1 1 .9 .1M46.1 191.2v3.8M80.3 191.2v3.8M114.4 191.2v3.8"/>
<path d="M148.5 191.2v3.8M182.6 191.2v3.8M191.1 186.1h93.9M191.1 181h93.9M193.7 182.6h.7a.48 .48 0 0 1 .5 .5 .48 .48 0 0 1-.5 .5h-.5M194.3 183.6a.58 .58 0 0 1 .6 .6 .58 .58 0 0 1-.6 .5h-.6M194.9 187.7a.58 .58 0 0 0-.9-.1 .58 .58 0 0 0 0 .8l.7 .4a.58 .58 0 0 1 .1 .9 .58 .58 0 0 1-.9 0l-.2-.2M195.8 188.3l.9 .1 .1 1.4M195.8 187.5v2.3M195.9 182.8l.1-.1a.89 .89 0 0 1 .8 1.3l-.1 .2a.51 .51 0 0 1-.5 .5 .51 .51 0 0 1-.5-.5l-.1-.8zM196.7 183.1l-1 1.2M197.7 189h1a.54 .54 0 0 0-.4-.7 .54 .54 0 0 0-.6 .5l.1 .9 .9 .1"/>
<path d="M198.4 182.4l-.9 2.6M199.3 182.8l.2-.1a.87 .87 0 0 1 .7 1.3 .59 .59 0 0 1-.5 .7 .59 .59 0 0 1-.6-.7v-.6zM199.5 189h1a.54 .54 0 0 0-.4-.7 .54 .54 0 0 0-.6 .5l.1 .9 .9 .1M200.1 183.1l-.9 1.2M201 183.6h.7a.59 .59 0 0 1 .5 .6 .59 .59 0 0 1-.7 .5 .59 .59 0 0 1-.5-.6zM201.1 188.3h.8M201.4 187.5v2.1l.5 .2M201.9 182.6l-.6 .3-.3 .7M202.6 188.4l.2 .2zM202.6 189.5l.2 .1zM203.8 182.4l-1 2.6M204.4 183.1a.58 .58 0 0 1 .9-.4 .58 .58 0 0 1 .1 .9l-1 1.1h1.2"/>
<path d="M206.7 182.8l.1-.1a.87 .87 0 0 1 .7 1.3 .59 .59 0 0 1-.5 .7 .59 .59 0 0 1-.6-.7v-.6zM207.4 183.1l-.9 1.2M208.2 187.5l-.5 1.8h1.3M208.3 184.7h1.2M208.3 183.1l.6-.5v2.1M208.6 188.8v1M210.7 187.2l-1 2.9M211.9 187.5l-.5 1.8h1.3M212.3 188.8v1M213.2 184.7h1.1M213.2 183.1l.6-.5v2.1M215.1 183.5l.1 .1z"/>
<path d="M215.1 184.4l.1 .2zM216 183.1a.58 .58 0 0 1 .8-.4 .58 .58 0 0 1 .2 .9l-1 1.1h1.1M216.8 191.2v3.8M218.4 182.6l-.5 1.7h1.2M218.7 183.8v.9M220.9 183.8h.6a.59 .59 0 0 0 .6-.6 .59 .59 0 0 0-.6-.6h-.6v2.1M222.9 184.7v-2.1l.7 1.2 .7-1.2v2.1M237.3 181v10.3M238.3 188.8h.6a.65 .65 0 0 0 .6-.7 .65 .65 0 0 0-.6-.6h-.6v2.3M239 188.8l.5 1M239.1 182.4v2l-.2 .2-.6 .1M239.9 184.7h.6"/>
<path d="M239.9 182.4h.6M240.2 182.4v2.3M240.3 189h1.1a.55 .55 0 0 0-.4-.7 .55 .55 0 0 0-.7 .5l.1 .9 1 .1M242.1 188.3l.5 1.5 .5-1.5M242.6 182.4v2.3l-1.3-2.3v2.3M243.8 189.5l.2 .1zM243.8 188.4l.2 .2zM244.8 182.4h-.7a.51 .51 0 0 0-.6 .5v1.3l.2 .4 1.1 .1v-1.3h-.4M246.3 182.4v2l-.2 .2-.6 .1M247.1 184.7h.5M247.1 182.4h.5M247.4 182.4v2.3"/>
<path d="M247.8 187.6v1.9l-.4 .4h-.4M248.5 183.4h.8M248.6 189.9h.5M248.6 187.6h.5M248.9 187.6v2.3M249.5 182.4h-1v2.3h1M250.9 191.2v3.8M251.2 187.6v2.3l-1.2-2.3v2.3M251.4 182.4v2.3h1M252.2 189.9v-2.3l.8 1.3 .7-1.3v2.3M253.1 184.7h.5M253.1 182.4h.5"/>
<path d="M253.4 182.4v2.3M254.6 189.9h.5M254.6 187.6h.5M254.8 187.6v2.3M257.2 187.6v2.3l-1.3-2.3v2.3M259.5 187.6h-1l-.3 .3v1.6l.3 .4h1v-1.3h-.4M261.5 187.6v2.3h1.1M263.2 189.9h.5M263.2 187.6h.5M263.5 187.6v2.3"/>
<circle cx="210.8" cy="184.1" r=".59"/>
<circle cx="210.8" cy="183.1" r=".46"/>
</g>
<path d="M83.1 33.7h50.8v111.8h-50.8zM260.9 65.5h7.6v6.3h-7.6zM229.4 140.4h7.6v17.8h-7.6zM75.5 160.7h6.4v17.8h-6.4z" fill="none" stroke="#800000" stroke-width=".42"/>
<g fill="none" stroke="#800000" stroke-width=".25">
<path d="M56.5 38.8h2.5l-1.3 1.3zM66.6 28l1.3-1.9 1.3 1.9M66.6 38.8h2.6l-1.3 1.3zM15.8 59.1h2.6l-1.3 1.3zM35.6 55.6h3.6M35.6 57.6h3.6M35.9 56.2h3v.8h-3zM64.3 44.7v3.5M65 44.9h.7v3.1h-.7zM66.4 44.7v3.5M198.7 54.1h2.5M199.9 54.1l1.3 2.5h-2.5z"/>
<path d="M208.8 59.1h2.6l-1.3 1.3zM211.4 43.3l1.2-1.9 1.3 1.9M222.8 54.1h15.2v22.8h-15.2zM269.8 50.9l1.3-1.9 1.2 1.9M41.2 63.6l1.3-1.9 1.3 1.9M49.9 71.5l1.2 4.4M51.1 70.8v.7M53.9 79.4h2.6l-1.3 1.3zM193.6 74.4h2.5l-1.2 1.2zM272.3 66.8h2.6l-1.3 1.2zM41.2 96.6l1.3-1.9 1.3 1.9M60.3 98.5l2.5 1.3-2.5 1.2 2.5 1.3-2.5 1.3 2.5 1.2-2.5 1.3 2.5 1.3-2.5 1.2 2.5 1.3-2.5 1.3z"/>
<path d="M62.8 98.5v12.7M206.5 87.8v3.6M207.2 88.1h.7v3h-.7zM208.6 87.8v3.6M206.3 104.8h2.5l-1.2 1.3zM74.2 145.5h2.6l-1.3 1.2zM112.3 181h2.6l-1.3 1.3z"/>
</g>
<g fill="#800000" stroke="#800000" stroke-width=".21">
<path d="M271.6 60.7h4v.5h-4z"/>
<path d="M271.6 59.6h4v.6h-4z"/>
<path d="M192.8 68.3h4.1v.5h-4.1z"/>
<path d="M192.8 67.3h4.1v.5h-4.1z"/>
<path d="M215.7 96.2h4.1v.5h-4.1z"/>
<path d="M215.7 95.2h4.1v.5h-4.1z"/>
<path d="M192.8 96.2h4.1v.5h-4.1z"/>
<path d="M192.8 95.2h4.1v.5h-4.1z"/>
<path d="M65.8 32.7h4.1v.5h-4.1z"/>
<path d="M65.8 31.7h4.1v.5h-4.1z"/>
<path d="M55.7 32.7h4.1v.5h-4.1z"/>
<path d="M55.7 31.7h4.1v.5h-4.1z"/>
<path d="M31.3 49.5h.5v4.1h-.5z"/>
<path d="M30.3 49.5h.5v4.1h-.5z"/>
<path d="M31.3 59.6h.5v4.1h-.5z"/>
<path d="M30.3 59.6h.5v4.1h-.5z"/>
<path d="M53.2 73.4h4v.5h-4z"/>
<path d="M53.2 72.3h4v.6h-4z"/>
<path d="M111.6 172.4h4v.5h-4z"/>
<path d="M111.6 171.4h4v.5h-4z"/>
<path d="M190.8 170.9h.5v20.3h-.5z"/>
<path d="M191.1 170.6h93.9v.6h-93.9z"/>
</g>
<g fill="none" stroke="#800000" stroke-width=".61">
<path d="M263.4 66.8v1.2M266 66.8v1.2M230.7 148h1.2M230.7 150.6h1.2M230.7 153.1h1.2M230.7 142.9h1.2M230.7 145.5h1.2M230.7 155.6h1.2M234.5 148h1.3M234.5 150.6h1.3M234.5 153.1h1.3M234.5 142.9h1.3"/>
<path d="M234.5 145.5h1.3M234.5 155.6h1.3M79.3 170.9h1.3M79.3 173.4h1.3M79.3 175.9h1.3M79.3 165.8h1.3M79.3 168.3h1.3M79.3 163.2h1.3M192.3 170.9h-1.2v1.2"/>
</g>
<g fill="#800000" stroke="#800000" stroke-width=".21">
<path d="M50.9 75.6h.5v.5h-.5z" fill-rule="evenodd"/>
<circle cx="51.1" cy="70.8" r=".33"/>
</g>
<path d="M8.2 8.3h280.6v186.7h-280.6z" fill="none" stroke="#800000" stroke-width=".32"/>
<g fill="none" stroke="#008000" stroke-width=".21">
<path d="M57.7 28.7v2.5h5.1v10.2h15.2M67.9 28.7h5.1v10.1h5M139 38.8h5.1M17.1 56.6h7.6M27.3 51.5h-2.6v10.2h2.6M34.9 51.5h2.5v2.6h40.6M47.6 59.1h-10.2v2.6h-2.5M57.7 46.4h5.1M67.9 46.4h10.1M139 51.5h5.1M139 49h5.1M139 54.1h5.1"/>
<path d="M139 41.4h5.1M139 43.9h5.1M139 46.4h5.1M192.3 49h7.6v2.5M199.9 59.1h17.8M210.1 56.6h7.6M212.6 43.9v5.1h-2.5M243.1 56.6h20.3v5.1M271.1 51.5v5.1M273.6 56.6h-7.6v5.1M42.5 64.2v2.6M51.1 68.3h4.1"/>
<path d="M55.2 76.9h-4.1v1.5M55.2 66.8v2.5M73 69.3h5M73 71.8h5M75.5 61.7h2.5M78 64.2h-2.5v2.6h-22.8M139 66.8h5.1M139 64.2h5.1M139 69.3h5.1M154.2 66.8h5.1M154.2 64.2h5.1M154.2 69.3h5.1"/>
<path d="M194.9 64.2h22.8M199.9 61.7h17.8M212.6 66.8h5.1M212.6 69.3h5.1M217.7 74.4h-5.1v15.2M217.7 71.8h-15.2v17.8M243.1 61.7h5.1M243.1 64.2h5.1M42.5 97.2v12.7h2.5M42.5 99.8h2.5M55.2 99.8h2.5M65.4 99.8h12.6"/>
<path d="M75.5 92.1h2.5M75.5 97.2h2.5M75.5 94.7h2.5M194.9 99.8v2.5h22.8v-2.5M205 89.6h-10.1v2.5M210.1 89.6h7.6v2.5M42.5 102.3h2.5M42.5 107.4h2.5M42.5 104.8h2.5M55.2 102.3h2.5M55.2 109.9h2.5M55.2 107.4h2.5"/>
<path d="M55.2 104.8h2.5M65.4 102.3h12.6M65.4 109.9h12.6M65.4 107.4h12.6M65.4 104.8h12.6M139 115h7.6M139 117.5h7.6M75.5 125.2h2.5M75.5 127.7h2.5M78 137.9h-2.5v5M75.5 140.4h2.5M220.5 148h5.1"/>
<path d="M220.5 145.5h5.1M220.5 142.9h5.1M220.5 155.6h5.1M220.5 150.6h5.1M220.5 153.1h5.1M240.8 148h5.1M240.8 145.5h5.1M240.8 142.9h5.1M240.8 155.6h5.1M240.8 150.6h5.1M240.8 153.1h5.1M85.7 168.3h5"/>
<path d="M85.7 165.8h35.5M85.7 173.4h5M85.7 170.9h5M85.7 163.2h5M85.7 175.9h5M113.6 165.8v2.5M113.6 175.9v2.6"/>
</g>
<g fill="#008000" stroke="#008000" stroke-width=".21">
<circle cx="207.6" cy="102.3" r=".51"/>
<circle cx="75.5" cy="140.4" r=".51"/>
<circle cx="24.7" cy="56.6" r=".51"/>
<circle cx="55.2" cy="76.9" r=".51"/>
<circle cx="271.1" cy="56.6" r=".51"/>
<circle cx="113.6" cy="165.8" r=".51"/>
<circle cx="67.9" cy="28.7" r=".51"/>
<circle cx="42.5" cy="107.4" r=".51"/>
<circle cx="42.5" cy="104.8" r=".51"/>
<circle cx="42.5" cy="102.3" r=".51"/>
<circle cx="42.5" cy="99.8" r=".51"/>
<circle cx="202.5" cy="89.6" r=".51"/>
<circle cx="212.6" cy="89.6" r=".51"/>
<circle cx="199.9" cy="49" r=".51"/>
<circle cx="55.2" cy="66.8" r=".51"/>
<circle cx="57.7" cy="28.7" r=".51"/>
<circle cx="37.4" cy="59.1" r=".51"/>
</g>
<g font-size="5.4" fill="#800000">
<text x="15.8" y="19.5">MSP430F149 MODULE</text>
<text x="179.6" y="20.3">MSP430 BSL MODULE</text>
<text x="178.9" y="128.2">BSL/UART JUMPER</text>
<text x="15.8" y="161">BLUE TOOTH CONN</text>
</g>
<g font-size="3.7" fill="#800000">
<text x="28.1" y="11.5">1</text>
<text x="62.2" y="11.5">2</text>
<text x="96.3" y="11.5">3</text>
<text x="130.4" y="11.5">4</text>
<text x="164.6" y="11.5">5</text>
<text x="198.7" y="11.5">6</text>
<text x="232.8" y="11.5">7</text>
<text x="266.9" y="11.5">8</text>
<text x="8.9" y="31.3">A</text>
<text x="285.7" y="31.3">A</text>
<text x="8.9" y="67.2">B</text>
<text x="285.7" y="67.2">B</text>
<text x="8.8" y="103">C</text>
<text x="285.6" y="103">C</text>
<text x="8.8" y="138.8">D</text>
<text x="285.6" y="138.8">D</text>
<text x="8.9" y="174.6">E</text>
<text x="285.7" y="174.6">E</text>
<text x="28.1" y="194.4">1</text>
<text x="62.2" y="194.4">2</text>
<text x="96.3" y="194.4">3</text>
<text x="130.4" y="194.4">4</text>
<text x="164.6" y="194.4">5</text>
<text x="198.7" y="194.4">6</text>
<text x="232.8" y="194.4">7</text>
<text x="266.9" y="194.4">8</text>
</g>
<g font-size="3.5">
<text x="3.5" y="203.9">30/06/2018</text>
<text x="22.2" y="203.9">1:25 PM /Users/apple/Documents/study/ECGMonitor/PCB/MonitorMainPCB/MainBoard.sch (Sheet: 4/4)</text>
</g>
<g font-size="2.9" fill="#505050">
<text x="102.6" y="31.8">U4</text>
<text x="102.5" y="148.9">MSP430F149IPAG</text>
</g>
<g font-size="2.5" fill="#505050">
<text x="65.4" y="31.2" transform="rotate(-90 65.4 31.2)">+3V3</text>
<text x="55.8" y="42">GND</text>
<text x="66" y="42">GND</text>
<text x="145.6" y="39.7">AFE_PDN/3.4C</text>
<text x="49.3" y="47.3">XOUT</text>
<text x="145.6" y="42.2">PD_ALM/3.4C</text>
<text x="145.6" y="44.8">ADC_RDY/3.4C</text>
<text x="145.6" y="47.3">DIAG_END/3.4C</text>
<text x="210.1" y="46.4" transform="rotate(-90 210.1 46.4)">+3V3</text>
<text x="145.6" y="49.9">ALARMB/1.7B</text>
<text x="145.6" y="52.4">LED_ALM/3.4C</text>
<text x="184.7" y="49.9">P22A</text>
<text x="145.6" y="54.9">DRDYB/1.7C</text>
<text x="225.3" y="54.1">CH340G</text>
<text x="268.5" y="54.1" transform="rotate(-90 268.5 54.1)">+5V</text>
<text x="15.2" y="62.3">GND</text>
<text x="49.1" y="60">XT2OUT</text>
<text x="58.9" y="65.1">MSP_RESET</text>
<text x="69" y="62.6">TCK</text>
<text x="160.8" y="65.1">MOSI/3.8D</text>
<text x="192.5" y="62.6">P11A</text>
<text x="208.2" y="62.3">GND</text>
<text x="249.7" y="62.6">RTS</text>
<text x="249.7" y="65.1">DTR</text>
<text x="40" y="66.8" transform="rotate(-90 40 66.8)">+3V3</text>
<text x="62.2" y="70.2">SS/1.7C</text>
<text x="160.8" y="67.6">MISO/3.4C</text>
<text x="160.8" y="70.2">SCLK/3.4C</text>
<text x="202" y="67.6">D+/1.2A</text>
<text x="202.7" y="70.2">D-/1.2A</text>
<text x="271.7" y="69.9">GND</text>
<text x="60.6" y="72.7">STE/3.4C</text>
<text x="193" y="77.5">GND</text>
<text x="53.3" y="82.6">GND</text>
<text x="57.2" y="93">XIN_MSP/3.5A</text>
<text x="65.9" y="95.6">EN_BT</text>
<text x="40" y="99.8" transform="rotate(-90 40 99.8)">+3V3</text>
<text x="69.5" y="98.1">P22</text>
<text x="205.7" y="108">GND</text>
<text x="148.1" y="115.9">XOUT</text>
<text x="148.1" y="118.4">XT2OUT</text>
<text x="65.5" y="128.6">URXD0</text>
<text x="65.8" y="126">UTXD0</text>
<text x="213.9" y="143.8">DTR</text>
<text x="247.4" y="143.8">TCK</text>
<text x="73.6" y="148.6">GND</text>
<text x="213.1" y="148.9">P11A</text>
<text x="214" y="146.4">RTS</text>
<text x="247.4" y="148.9">STE/3.4C</text>
<text x="247.4" y="146.4">MSP_RESET</text>
<text x="212.9" y="151.4">P22A</text>
<text x="213.1" y="154">P11A</text>
<text x="247.4" y="151.4">P22</text>
<text x="247.4" y="154">UTXD0</text>
<text x="212.9" y="156.5">P22A</text>
<text x="247.4" y="156.5">URXD0</text>
<text x="92.3" y="164.1">EN_BT</text>
<text x="122.7" y="166.7">+5V/2.1A</text>
<text x="92.3" y="169.2">GND/3.7B</text>
<text x="92.3" y="171.8">URXD0</text>
<text x="92.3" y="174.3">UTXD0</text>
<text x="92.3" y="176.8">STATE</text>
<text x="111.7" y="184.2">GND</text>
</g>
<g font-size="2.1" fill="#505050">
<text x="78.4" y="41">64</text>
<text x="79.6" y="38.5">1</text>
<text x="85.5" y="39.6">DVCC</text>
<text x="122.7" y="39.6">P4.0/TB0</text>
<text x="136.3" y="38.5">36</text>
<text x="136.3" y="41">37</text>
<text x="79.6" y="46.1">8</text>
<text x="85.5" y="42.1">AVCC</text>
<text x="85.5" y="47.2">XIN</text>
<text x="122.7" y="42.1">P4.1/TB1</text>
<text x="122.7" y="44.7">P4.2/TB2</text>
<text x="122.7" y="47.2">P4.3/TB3</text>
<text x="136.3" y="43.5">38</text>
<text x="136.3" y="46.1">39</text>
<text x="78.4" y="48.6">10</text>
<text x="78.4" y="53.7">53</text>
<text x="78.6" y="51.2">11</text>
<text x="85.5" y="49.7">VEREF+</text>
<text x="85.5" y="52.3">VREF-/VEREF-</text>
<text x="122.7" y="49.7">P4.4/TB4</text>
<text x="122.7" y="52.3">P4.5/TB5</text>
<text x="136.3" y="48.6">40</text>
<text x="136.3" y="51.2">41</text>
<text x="136.3" y="53.7">42</text>
<text x="78.4" y="56.2">55</text>
<text x="78.4" y="58.8">56</text>
<text x="85.5" y="54.8">XT2IN</text>
<text x="85.5" y="57.4">TDI/TCLK</text>
<text x="85.5" y="59.9">TMS</text>
<text x="119.7" y="57.4">P4.7/TBCLK</text>
<text x="122.7" y="54.8">P4.6/TB6</text>
<text x="136.3" y="56.2">43</text>
<text x="219.3" y="56.2">1</text>
<text x="219.3" y="58.8">2</text>
<text x="225.1" y="57.4">GND VCC</text>
<text x="225.1" y="59.9">TX RS232</text>
<text x="240.4" y="58.8">15</text>
<text x="240.4" y="56.2">16</text>
<text x="78.4" y="61.3">57</text>
<text x="78.4" y="63.9">58</text>
<text x="85.5" y="62.4">TCK</text>
<text x="85.5" y="65">~RST/NMI</text>
<text x="119.9" y="65">P5.1/SIMO1</text>
<text x="121.3" y="62.4">P5.0/STE1</text>
<text x="136.3" y="61.3">44</text>
<text x="136.3" y="63.9">45</text>
<text x="219.3" y="61.3">3</text>
<text x="219.3" y="63.9">4</text>
<text x="225.1" y="62.4">RX</text>
<text x="225.1" y="65">V3</text>
<text x="231.3" y="65">DTR</text>
<text x="231.5" y="62.4">RTS</text>
<text x="240.4" y="63.9">13</text>
<text x="240.4" y="61.3">14</text>
<text x="263.1" y="64.4" transform="rotate(-90 263.1 64.4)">2</text>
<text x="265.6" y="64.4" transform="rotate(-90 265.6 64.4)">1</text>
<text x="78.4" y="68.9">12</text>
<text x="78.4" y="71.5">13</text>
<text x="85.5" y="70.1">P1.0/TACLK</text>
<text x="119.7" y="70.1">P5.3/UCLK1</text>
<text x="119.9" y="67.5">P5.2/SOMI1</text>
<text x="136.3" y="66.4">46</text>
<text x="136.3" y="68.9">47</text>
<text x="136.3" y="71.5">48</text>
<text x="219.3" y="66.4">5</text>
<text x="219.3" y="68.9">6</text>
<text x="219.3" y="71.5">7</text>
<text x="225.1" y="67.5">D+</text>
<text x="225.1" y="70.1">D-</text>
<text x="231.1" y="67.5">DCD</text>
<text x="233.6" y="70.1">RI</text>
<text x="240.4" y="71.5">10</text>
<text x="240.4" y="68.9">11</text>
<text x="240.4" y="66.4">12</text>
<text x="78.4" y="74">14</text>
<text x="78.4" y="76.6">15</text>
<text x="85.5" y="72.6">P1.1/TA0</text>
<text x="85.5" y="75.1">P1.2/TA1</text>
<text x="85.5" y="77.7">P1.3/TA2</text>
<text x="119.2" y="75.1">P5.5/SMCLK</text>
<text x="120.7" y="72.6">P5.4/MCLK</text>
<text x="121" y="77.7">P5.6/ACLK</text>
<text x="136.3" y="74">49</text>
<text x="136.3" y="76.6">50</text>
<text x="219.3" y="74">8</text>
<text x="225.1" y="72.6">XI</text>
<text x="225.1" y="75.1">XO</text>
<text x="231.2" y="72.6">DSR</text>
<text x="231.4" y="75.1">CTS</text>
<text x="240.4" y="74">9</text>
<text x="78.4" y="79.1">16</text>
<text x="78.4" y="81.6">17</text>
<text x="85.5" y="80.2">P1.4/SMCLK</text>
<text x="85.5" y="82.7">P1.5/TA0</text>
<text x="117.8" y="80.2">P5.7/TBOUTH</text>
<text x="136.3" y="79.1">51</text>
<text x="78.4" y="84.2">18</text>
<text x="78.4" y="86.7">19</text>
<text x="85.5" y="85.3">P1.6/TA1</text>
<text x="85.5" y="87.8">P1.7/TA2</text>
<text x="124" y="85.3">P6.0/A0</text>
<text x="124" y="87.8">P6.1/A1</text>
<text x="136.3" y="84.2">59</text>
<text x="136.3" y="86.7">60</text>
<text x="136.3" y="89.3">61</text>
<text x="78.4" y="91.8">20</text>
<text x="78.4" y="94.3">21</text>
<text x="85.5" y="92.9">P2.0/ACLK</text>
<text x="85.5" y="95.4">P2.1/TAINCLK</text>
<text x="124" y="90.4">P6.2/A2</text>
<text x="124" y="92.9">P6.3/A3</text>
<text x="124" y="95.4">P6.4/A4</text>
<text x="136.3" y="91.8">2</text>
<text x="136.3" y="94.3">3</text>
<text x="78.4" y="96.9">22</text>
<text x="78.4" y="99.4">23</text>
<text x="78.4" y="101.9">24</text>
<text x="85.5" y="98">P2.2/CAOUT/TA0</text>
<text x="85.5" y="100.5">P2.3/CA0/TA1</text>
<text x="124" y="98">P6.5/A5</text>
<text x="124" y="100.5">P6.6/A6</text>
<text x="136.3" y="96.9">4</text>
<text x="136.3" y="99.4">5</text>
<text x="136.3" y="101.9">6</text>
<text x="78.4" y="104.5">25</text>
<text x="78.4" y="107">26</text>
<text x="85.5" y="103.1">P2.4/CA1/TA2</text>
<text x="85.5" y="105.6">P2.5/ROSC</text>
<text x="124" y="103.1">P6.7/A7</text>
<text x="136.3" y="107">54</text>
<text x="78.4" y="109.6">27</text>
<text x="85.5" y="108.1">P2.6/ADC12CLK</text>
<text x="85.5" y="110.7">P2.7/TA0</text>
<text x="123" y="108.1">TDO/TDI</text>
<text x="124.6" y="113.2">VREF+</text>
<text x="136.3" y="112.1">7</text>
<text x="78.4" y="114.6">28</text>
<text x="78.4" y="117.2">29</text>
<text x="78.4" y="119.7">30</text>
<text x="85.5" y="115.8">P3.0/STE0</text>
<text x="85.5" y="118.3">P3.1/SIMO0</text>
<text x="123.2" y="118.3">XT2OUT</text>
<text x="125.6" y="115.8">XOUT</text>
<text x="136.3" y="114.6">9</text>
<text x="136.3" y="117.2">52</text>
<text x="78.4" y="122.3">31</text>
<text x="78.4" y="124.8">32</text>
<text x="85.5" y="120.8">P3.2/SOMI0</text>
<text x="85.5" y="123.4">P3.3/UCLK0</text>
<text x="85.5" y="125.9">P3.4/UTXD0</text>
<text x="78.4" y="127.3">33</text>
<text x="78.4" y="129.9">34</text>
<text x="85.5" y="128.5">P3.5/URXD0</text>
<text x="85.5" y="131">P3.6/UTXD1</text>
<text x="78.4" y="132.4">35</text>
<text x="78.4" y="137.5">62</text>
<text x="85.5" y="133.5">P3.7/URXD1</text>
<text x="78.4" y="140">63</text>
<text x="85.5" y="138.6">AVSS</text>
<text x="85.5" y="141.2">DVSS</text>
<text x="227.2" y="142.6">1</text>
<text x="238.1" y="142.6">2</text>
<text x="227.2" y="147.7">5</text>
<text x="227.2" y="145.1">3</text>
<text x="238.1" y="147.7">6</text>
<text x="238.1" y="145.1">4</text>
<text x="226.1" y="155.3">11</text>
<text x="227.2" y="152.7">9</text>
<text x="227.2" y="150.2">7</text>
<text x="238.1" y="152.7">10</text>
<text x="238.1" y="150.2">8</text>
<text x="238.1" y="155.3">12</text>
<text x="82.9" y="168">4</text>
<text x="82.9" y="165.4">5</text>
<text x="82.9" y="162.9">6</text>
<text x="82.9" y="173">2</text>
<text x="82.9" y="170.5">3</text>
<text x="82.9" y="175.6">1</text>
</g>
</svg>
